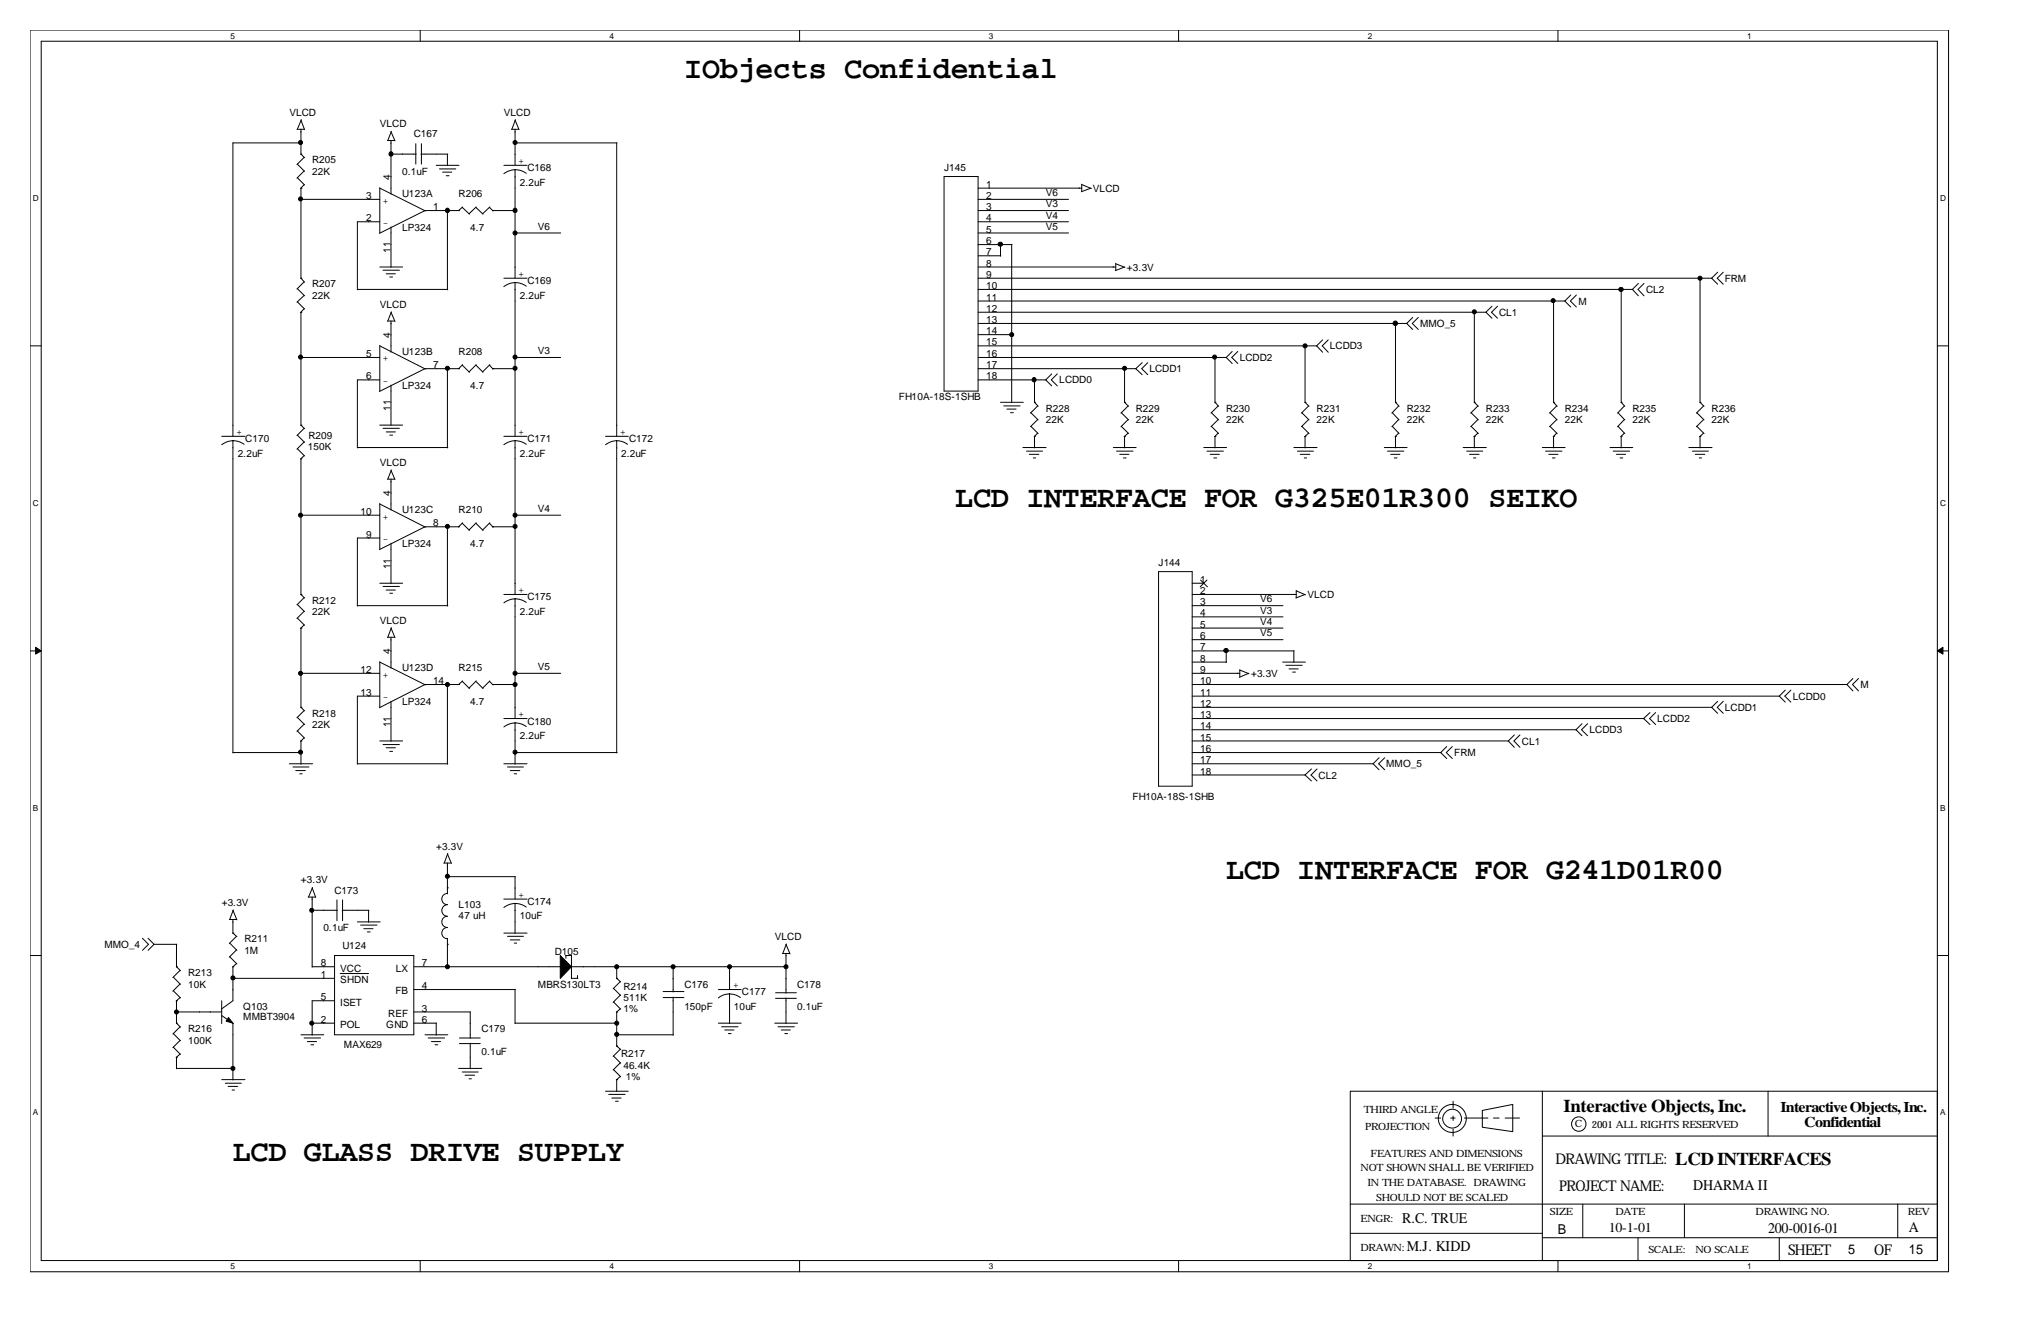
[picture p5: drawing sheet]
<svg xmlns="http://www.w3.org/2000/svg" width="432mm" height="279mm" viewBox="0 0 432 279" stroke-linecap="round" stroke-linejoin="round" font-family="sans-serif">
<g fill="none" stroke="#000" stroke-width=".21">
<path d="M6.3 6.4h405.9v262.6h-405.9zM8.7 8.7h401.2v257.9h-401.2zM88.9 6.4v2.3M169.2 6.4v2.3M249.3 6.4v2.3M329.6 6.4v2.3M62.8 27.3h1.5M62.9 34.7l1.5 1.5M62.9 37.6l1.5 1.5M63.7 32.6h.1M63.7 39.8h.1M63.7 27.3v5.4"/>
<path d="M63.7 39.8v19.1M63.7 25.4l.7 2M63.7 32.6l.7 .8M63.8 30.2h-14.5v62.1M63.8 25.3l-.9 2M64.3 33.3l-1.5 1.5M64.3 36.2l-1.5 1.5M64.3 39l-.7 .9M80.3 39.7v9.6M80.3 39.8l9.7 4.8M82 29.7h1.5M82.7 29.7v11.4"/>
<path d="M82.7 27.9l.9 1.9M82.7 32.6h5.4M82.8 27.8l-.8 1.9M88 30.4v4.3M89.1 32.6h5.6M89.2 30.4v4.3M92.3 35h4.8M93 35.7h3.4M93.6 36.4h2M94.4 37.2h.6M94.7 32.6v2.5M106.6 35h4.9"/>
<path d="M108.2 27.3h1.5M109 35.9l1 .1 1.3 .7M109 35.9l-1 .2-1.4 .6M109 27.3v7.7M109 35.9v22.9M109 25.4l.8 2M109 30.2h21.6M109.1 25.3l-.8 2M130.5 30.2v62.1M199.7 37.3h7.2v45.4h-7.2zM206.9 39.8h22M228.9 38.9v1.6"/>
<path d="M228.9 39l2 .9M230.8 39.8l-2 .8M63.7 58.8h.1M63.7 42.2h16.6M63.7 58.8l.7 .9M64.3 59.6l-1.5 1.5M80.3 56.5h4.9M80.3 46.9h-4.7v14.4M81 57.2h3.5M81.7 57.9h2M82.5 58.6h.6M82.7 48v8.6"/>
<path d="M94.7 44.5v16.8M97 44.5h.1M97.1 44.5h-7.2l-9.6 4.9M97.8 43.9l1.5 1.4M97.9 43.8l-.9 .7M100.7 43.9l1.5 1.4M100.8 43.8l-1.6 1.4M103.5 43.9l.8 .7M103.6 43.8l-1.5 1.4M104.2 44.5h.1M104.2 44.5h4.9M106.6 58.8h4.9"/>
<path d="M109 59.8l1 .1 1.3 .6M109 59.8l-1 .1-1.4 .7M109 59.8v32.5M109 49.3h9.6M206.9 56.5h29.2M206.9 42.2h19.2M206.9 44.5h19.2M206.9 46.9h19.2M206.9 49.3h19.2M206.9 51.7h7.2M206.9 54.1h4.9M206.9 58.8h155.3"/>
<path d="M211.7 51.7v2.5M214 51.7v33.5M236.1 55.7v1.5M236.1 55.8l1.9 .8M237.9 56.5l-1.9 .7M346.6 59.9l-1.2 1.3 1.2 1.4M347.8 59.9l-1.3 1.3 1.3 1.4M359.7 58.8v26.4M363.4 57.6l-1.3 1.2 1.3 1.3M364.6 57.6l-1.3 1.2 1.3 1.3M6.3 73.2h2.4M62.9 61l1.5 1.6"/>
<path d="M62.9 63.8l1.5 1.6M63.7 66h.1M63.7 66v24M63.7 75.6h16.6M64.3 62.5l-1.5 1.4M64.3 65.3l-.7 .8M75.6 61.2h19.1M80.3 73.2l9.7 4.9M80.3 73.1v9.6M82 67.9h1.5M82.7 67.9v6.6M82.7 66l.9 2"/>
<path d="M82.8 66l-.8 1.9M94.7 78v16.7M97 78h.1M97.1 78h-7.2l-9.6 4.8M97.8 77.2l1.5 1.5M97.9 77.1l-.9 .9M100.7 77.2l1.5 1.5M100.8 77.1l-1.6 1.6M103.5 77.2l.8 .9M103.6 77.1l-1.5 1.6M104.2 78h.1M104.2 78h4.9"/>
<path d="M109 75.6h9.6M206.9 73.2h71.7M206.9 61.2h138.5M206.9 63.7h124.2M206.9 66h107.6M206.9 68.4h90.8M206.9 70.8h7.2M206.9 75.6h52.6M206.9 78h33.5M222.5 79.1l-1.3 1.2 1.3 1.3M223.7 79.1l-1.3 1.2 1.3 1.3M237.9 78v7.2"/>
<path d="M241.6 76.7l-1.3 1.3 1.3 1.2M242.8 76.7l-1.2 1.3 1.2 1.2M257 75.6v9.6M260.7 74.3l-1.3 1.3 1.3 1.3M261.9 74.3l-1.3 1.3 1.3 1.3M276.1 73.2v12M279.8 71.9l-1.2 1.3 1.2 1.3M281 71.9l-1.3 1.3 1.3 1.3M295.2 68.4v16.8M298.9 67.1l-1.3 1.3 1.3 1.3M300.1 67.1l-1.3 1.3 1.3 1.3M311.9 66v19.2"/>
<path d="M315.6 64.8l-1.2 1.2 1.2 1.3M316.8 64.8l-1.2 1.2 1.2 1.3M328.7 63.7v21.5M332.3 62.4l-1.3 1.3 1.3 1.2M333.5 62.4l-1.3 1.3 1.3 1.2M343 61.2v24M409.9 73.2h2.3M46.9 92.3h4.9M49.3 93.2l1 .1 1.3 .7M49.3 93.2l-1 .2-1.4 .7M49.3 93.2v66.1M62.9 92l1.5 1.6"/>
<path d="M62.9 94.9l1.5 1.5M63.7 89.9h.1M63.7 97h.1M63.7 97v28.8M63.7 89.9l.7 .8M64.3 90.6l-1.5 1.5M64.3 93.5l-1.5 1.5M64.3 96.4l-.7 .7M75.6 94.7h19.1M80.3 89.9h4.9M80.3 80.3h-4.7v14.4M81 90.6h3.5"/>
<path d="M81.7 91.4h2M82.5 92h.6M82.7 81.4v8.6M82.7 99.5l.9 1.9M82.8 99.4l-.8 1.9M106.6 92.3h4.9M109 93.2l1 .1 1.3 .7M109 93.2l-1 .2-1.4 .7M109 93.2v32.5M128.1 92.3h4.8M130.5 93.2l.9 .1 1.4 .7M130.5 93.2l-1 .2-1.4 .7"/>
<path d="M130.5 93.2v66.1M206.9 80.3h14.4M211.7 85.1h4.8M212.3 85.9h3.5M213 86.5h2M213.8 87.3h.6M216.4 94.7h4.9M217.2 95.4h3.4M217.8 96.1h2M218.1 87.3l1.5 1.5M218.1 90.2l1.5 1.5M218.6 96.9h.5"/>
<path d="M218.9 85.1h.1M218.9 92.3h.1M218.9 85.1l.7 .8M218.9 80.3v4.9M218.9 92.3v2.4M219.5 85.9l-1.5 1.5M219.5 88.7l-1.5 1.6M219.5 91.6l-.7 .8M235.5 94.7h4.9M236.2 95.4h3.5M236.9 96.1h1.9M237.2 87.3l1.6 1.5"/>
<path d="M237.2 90.2l1.6 1.5M237.7 96.9h.6M237.9 85.1h.1M237.9 92.3h.1M237.9 85.1l.9 .8M237.9 92.3v2.4M238.7 85.9l-1.5 1.5M238.7 88.7l-1.5 1.6M238.7 91.6l-.9 .8M254.7 94.7h4.8M255.4 95.4h3.4M256 96.1h2"/>
<path d="M256.3 87.3l1.5 1.5M256.3 90.2l1.5 1.5M256.8 96.9h.6M257 85.1h.1M257 92.3h.1M257 85.1l.8 .8M257 92.3v2.4M257.7 85.9l-1.5 1.5M257.7 88.7l-1.5 1.6M257.7 91.6l-.7 .8M273.7 94.7h4.9M274.5 95.4h3.4"/>
<path d="M275.1 96.1h2M275.4 87.3l1.5 1.5M275.4 90.2l1.5 1.5M275.9 96.9h.5M276.1 85.1h.1M276.1 92.3h.1M276.1 85.1l.8 .8M276.1 92.3v2.4M276.9 85.9l-1.6 1.5M276.9 88.7l-1.6 1.6M276.9 91.6l-.9 .8M292.9 94.7h4.8"/>
<path d="M293.5 95.4h3.5M294.2 96.1h2M294.6 87.3l1.4 1.5M294.6 90.2l1.4 1.5M295 96.9h.6M295.2 85.1h.1M295.2 92.3h.1M295.2 85.1l.8 .8M295.2 92.3v2.4M295.9 85.9l-1.4 1.5M295.9 88.7l-1.4 1.6M295.9 91.6l-.8 .8"/>
<path d="M309.5 94.7h5M310.3 95.4h3.4M310.9 96.1h2M311.2 87.3l1.6 1.5M311.2 90.2l1.6 1.5M311.7 96.9h.6M311.9 85.1h.1M311.9 92.3h.1M311.9 85.1l.9 .8M311.9 92.3v2.4M312.7 85.9l-1.6 1.5M312.7 88.7l-1.6 1.6"/>
<path d="M312.7 91.6l-.9 .8M326.3 94.7h4.8M327 95.4h3.5M327.7 96.1h1.9M327.9 87.3l1.5 1.5M327.9 90.2l1.5 1.5M328.4 96.9h.6M328.7 85.1h.1M328.7 92.3h.1M328.7 85.1l.7 .8M328.7 92.3v2.4M329.4 91.6l-.8 .8"/>
<path d="M329.4 85.9l-1.6 1.5M329.4 88.7l-1.6 1.6M340.6 94.7h4.8M341.3 95.4h3.5M342 96.1h1.9M342.3 87.3l1.4 1.5M342.3 90.2l1.4 1.5M342.7 96.9h.6M343 85.1h.1M343 92.3h.1M343 85.1l.7 .8M343 92.3v2.4"/>
<path d="M343.7 85.9l-1.5 1.5M343.7 88.7l-1.5 1.6M343.7 91.6l-.8 .8M357.3 94.7h4.9M358.1 95.4h3.3M358.6 96.1h2.1M359 87.3l1.5 1.5M359 90.2l1.5 1.5M359.5 96.9h.5M359.7 85.1h.1M359.7 92.3h.1M359.7 85.1l.8 .8"/>
<path d="M359.7 92.3v2.4M360.4 85.9l-1.5 1.5M360.4 88.7l-1.5 1.6M360.4 91.6l-.8 .8M63.7 109h16.6M80.3 106.5v9.7M80.3 106.6l9.7 4.9M80.3 113.8h-4.7v14.4M82 101.3h1.5M82.7 101.3v6.6M82.7 114.9v8.5M94.7 111.4v16.8"/>
<path d="M97 111.4h.1M97.1 111.4h-7.2l-9.6 4.8M97.8 110.7l1.5 1.5M97.9 110.6l-.9 .8M100.7 110.7l1.5 1.5M100.8 110.6l-1.6 1.5M103.5 110.7l.8 .8M103.6 110.6l-1.5 1.5M104.2 111.4h.1M104.2 111.4h4.9M109 109h9.6M6.3 137.7h2.4"/>
<path d="M62.9 127.8l1.5 1.6M62.9 130.7l1.5 1.5M63.7 125.7h.1M63.7 132.8h.1M63.7 132.8v16.9M63.7 125.7l.7 .8M64.3 126.4l-1.5 1.5M64.3 129.3l-1.5 1.5M64.3 132.2l-.7 .7M75.6 128.1h19.1M80.3 123.4h4.9M80.3 140v9.6"/>
<path d="M81 124h3.5M81.7 124.8h2M82 134.8h1.5M82.5 125.5h.6M82.7 134.8v6.5M82.7 132.8l.9 2.1M82.8 132.8l-.8 2M106.6 125.7h4.9M109 126.7l1 .1 1.3 .6M109 126.7l-1 .1-1.4 .7M109 126.7v25.3M245.1 120.9h7.1v45.4h-7.1z"/>
<path d="M252.2 137.7h21.6M252.2 123.4h2.5M252.2 125.7h22M252.2 128.1h19.2M252.2 130.5h19.2M252.2 132.8h19.2M252.2 135.3h19.2M254 122.7l1.4 1.4M255.4 122.7l-1.5 1.4M259.4 137.7v2.4M273.7 137.7v2.4M274.2 124.9v1.5"/>
<path d="M274.2 125l2 .8M276.1 125.7l-1.9 .8M409.9 137.7h2.3M49.3 159.2h14.5M62.9 151.7l1.5 1.5M62.9 154.6l1.5 1.5M63.7 149.6h.1M63.7 156.7h.1M63.7 156.7v4.9M63.7 142.4h16.6M63.7 149.6l.7 .8M64.3 150.3l-1.5 1.5"/>
<path d="M64.3 153.2l-1.5 1.5M64.3 156l-.7 .8M80.3 156.7h4.9M80.3 147.2h-4.7v14.4M80.3 140l9.7 4.9M81 157.5h3.5M81.7 158.2h2M82.5 158.9h.6M82.7 148.3v8.5M94.7 144.8v16.8M97 144.8h.1M97.1 144.8h-7.2l-9.6 4.9"/>
<path d="M97.8 144.1l1.5 1.5M97.9 144l-.9 .8M100.7 144.1l1.5 1.5M100.8 144l-1.6 1.5M103.5 144.1l.8 .8M103.6 144l-1.5 1.5M104.2 144.8h.1M104.2 144.8h4.9M106.6 152h4.9M109 152.9l1 .1 1.3 .7M109 152.9l-1 .2-1.4 .7M109 152.9v8.7"/>
<path d="M109 142.4h9.6M109 159.2h21.6M252.2 156.7h67M252.2 140h7.3M252.2 142.4h10.1M252.2 152h95.6M252.2 144.8h138.6M252.2 147.2h124.3M252.2 149.6h110M252.2 154.3h81.3M252.2 159.2h52.7M262.3 141.6v1.6"/>
<path d="M262.3 141.7l1.9 .8M264.2 142.4l-2 .9M271.4 140h4.8M272 140.7h3.5M272.7 141.5h2M273.5 142.2h.6M306.1 157.9l-1.3 1.3 1.3 1.2M307.3 157.9l-1.3 1.3 1.3 1.2M320.4 155.4l-1.3 1.3 1.3 1.4M321.6 155.4l-1.3 1.3 1.3 1.4M334.7 153.1l-1.3 1.2 1.3 1.3M335.9 153.1l-1.3 1.2 1.3 1.3"/>
<path d="M349.1 150.7l-1.4 1.3 1.4 1.2M350.3 150.7l-1.3 1.3 1.3 1.2M363.4 148.3l-1.3 1.3 1.3 1.3M364.6 148.3l-1.3 1.3 1.3 1.3M377.7 146l-1.3 1.2 1.3 1.3M378.9 146l-1.3 1.2 1.3 1.3M392 143.5l-1.3 1.3 1.3 1.3M393.2 143.5l-1.3 1.3 1.3 1.3M61.2 161.5h4.9M62 162.2h3.4M62.6 163h2M63.4 163.7h.5"/>
<path d="M75.6 161.5h19.1M106.6 161.5h4.9M107.4 162.2h3.3M107.9 163h2.1M108.8 163.7h.5M252.2 161.5h38.4M252.2 163.9h24M277.5 162.6l-1.4 1.3 1.4 1.3M278.6 162.6l-1.2 1.3 1.2 1.3M291.8 160.3l-1.3 1.2 1.3 1.3M292.9 160.3l-1.2 1.2 1.2 1.3M30.1 198.5l1.3 1.2-1.3 1.3"/>
<path d="M31.3 198.5l1.3 1.2M32.6 199.7l-1.3 1.3M32.6 199.7h4.8M37.3 199.7v4.9M48.5 194.5h1.5M48.6 199.5l1.5 1.5M49.3 197.4h.1M49.3 194.5v2.9M49.3 192.5l.8 2.1M49.3 197.4l.8 .7M49.4 192.4l-.8 2.1M50 198l-1.5 1.6"/>
<path d="M65.2 189.7h1.5M66 189.7v14.9M66 187.8l.8 2M66 192.5h5.4M66.1 187.7l-.8 2M71.3 190.3v4.4M72.4 192.5h5.7M72.5 190.3v4.4M75.6 195h4.8M76.3 195.7h3.5M77 196.4h1.9M77.7 197.1h.6"/>
<path d="M78 192.5v2.6M93.9 182.5h1.5M94.7 189a1.19 1.19 0 0 0-1.2 1.2 1.19 1.19 0 0 0 1.2 1.1 1.23 1.23 0 0 0-1.2 1.3 1.23 1.23 0 0 0 1.2 1.2 1.19 1.19 0 0 0-1.2 1.2 1.19 1.19 0 0 0 1.2 1.2 1.19 1.19 0 0 0-1.2 1.2 1.19 1.19 0 0 0 1.2 1.1M94.7 199.7h.1M94.7 187.8h.1M94.7 182.5v6.6M94.7 198.5v6.1M94.7 180.6l.8 2M94.7 185.4h14.4M94.7 180.5l-.7 2M106.6 197.4h4.9M106.6 190.2h4.9"/>
<path d="M107.4 198h3.3M107.9 198.8h2.1M108.8 199.5h.5M109 191.1l1 .1 1.3 .7M109 191.1l-1 .1-1.4 .7M109 185.4v4.8M109 191.1v6.3M166.3 199.7l.8 2.1M166.4 199.6l-.8 2.1M6.3 202.1h2.4M36.7 218.6l1.5 1.5M36.7 206.7l1.5 1.5"/>
<path d="M36.7 209.5l1.5 1.6M37.3 216.4h.1M37.3 204.5h.1M37.3 211.7h.1M37.3 204.5l.9 .8M37.3 216.4l.9 .9M37.3 214h9.6M37.3 211.7v4.8M38.1 217.2l-1.5 1.5M38.1 205.2l-1.5 1.6M38.1 208.1l-1.5 1.5M38.1 211l-.8 .8"/>
<path d="M46.9 214.8l2.5 1.7M46.9 211.7v4.8M48.6 202.4l1.5 1.5M49.3 204.5h.1M49.3 204.5v7.2l-2.5 1.7M49.3 216.4v12M49.3 206.9h21.5M50 200.9l-1.5 1.5M50 203.8l-.8 .8M63.7 218.9h4.8M64.3 219.5h3.5M66 216.4h4.8"/>
<path d="M66 204.5h4.8M70.8 202.1h16.7v16.8h-16.7zM70.8 211.7h-4.8v7.2M72 205.9h6M87.5 216.4h4.9M87.5 209.3h21.6M87.5 204.5h31.1M87.5 214h12.1M89.9 218.9h4.8M90.6 219.5h3.5M92.3 216.4v2.5M97.2 219.5h4.4"/>
<path d="M99.5 214v5.6M109 216.4h21.6M109 209.3v7.2M119.6 202.1h1.3v4.9M119.7 202.1v.6M120.9 204.5h45.5M120.9 206.9h1.4M122.2 206.3v.6M129.8 209l1.5 1.6M129.8 211.9l1.5 1.5M130.5 206.9h.1M130.5 214h.1"/>
<path d="M130.5 218.9h12M130.5 204.5v2.5M130.5 214v7.3M130.5 206.9l.8 .8M131.2 207.6l-1.5 1.5M131.2 210.5l-1.5 1.5M131.2 213.4l-.8 .7M140.3 211h4.4M140.3 209.7h4.4M142.4 204.5v5.3M142.4 210.9v8M152 216.4h4.8"/>
<path d="M152 209.3h4.8M152.7 217.2h3.4M153.3 217.8h2M154.1 218.6h.6M154.3 210.2l1 .1 1.3 .7M154.3 210.2l-1.4 .3-.9 .6M154.3 204.5v4.8M154.3 210.2v6.3M163.9 216.4h4.8M164.1 210h4.4M164.1 211.2h4.4M164.6 217.2h3.5"/>
<path d="M165.3 217.8h1.9M165.5 201.7h1.5M166 218.6h.6M166.3 201.7v8.4M166.3 211.1v5.4M409.9 202.1h2.3M36.7 221.5l1.5 1.5M37.3 223.6h.1M37.3 226h12.1M37.3 223.6v2.5M38.1 220l-1.5 1.6M38.1 222.9l-.8 .8"/>
<path d="M46.9 228.3h4.9M47.7 229.1h3.4M48.3 229.8h2M49.1 230.5h.5M65 220.3h2M65.8 221h.6M91.3 220.3h1.9M92 221h.6M97 226h4.9M97.2 220.7h4.4M97.8 226.7h3.4M98.4 227.4h2"/>
<path d="M99.2 228.2h.5M99.5 220.6v5.5M128.1 230.8h4.8M128.8 231.5h3.4M129.5 232.2h1.9M129.8 223.4l1.5 1.5M129.8 226.2l1.5 1.6M130.2 232.9h.6M130.5 221.2h.1M130.5 228.3h.1M130.5 228.3v2.6M130.5 221.2l.8 .8"/>
<path d="M131.2 221.9l-1.5 1.5M131.2 224.8l-1.5 1.5M131.2 227.7l-.8 .7M285.7 230.8h40.6v35.8h-40.6zM303.6 236.5h1.2M306.9 236.5h.9M307.4 232.9v1.5M307.4 236.1v.9M307.4 238.8v1.5M309.8 236.5h5M313.6 234.9l6.4-1.3v5.8l-6.4-1zM316 236.5h1.2"/>
<path d="M318.4 236.5h3.1M326.3 230.8h83.6M374.1 230.8v9.5M285.7 254.7h124.2M326.3 240.3h83.6M334.9 254.7v7.1M356.4 254.7v7.1M401.5 254.7v7.1M88.9 266.6v2.4M169.2 266.6v2.4M249.3 266.6v2.4M285.7 260.9h40.6"/>
<path d="M326.3 261.8h83.6M329.6 266.6v2.4M346.5 261.8v4.8M376.4 261.8v4.8"/>
<circle cx="307.2" cy="236.6" r="1.97"/>
<circle cx="307.3" cy="236.6" r="2.96"/>
<circle cx="334" cy="237.7" r="1.53"/>
</g>
<g fill="#000" stroke="#000" stroke-width=".21">
<path d="M7.5 136.9l1.2 .8-1.2 .6z" fill-rule="evenodd"/>
<path d="M409.9 137.7l1.2-.8v1.4z" fill-rule="evenodd"/>
<path d="M48.3 215.2l1 1.2-1.5-.4z" fill-rule="evenodd"/>
<path d="M118.5 202.1l2.4 2.4-2.4 2.4z" fill-rule="evenodd"/>
<circle cx="63.6" cy="30.1" r=".43"/>
<circle cx="82.7" cy="32.6" r=".45"/>
<circle cx="109" cy="30.1" r=".43"/>
<circle cx="63.6" cy="42.1" r=".43"/>
<circle cx="94.6" cy="44.5" r=".45"/>
<circle cx="108.9" cy="44.5" r=".45"/>
<circle cx="109" cy="49.3" r=".43"/>
<circle cx="211.6" cy="51.6" r=".45"/>
<circle cx="359.7" cy="58.8" r=".43"/>
<circle cx="63.6" cy="75.5" r=".43"/>
<circle cx="94.7" cy="77.9" r=".43"/>
<circle cx="109" cy="77.9" r=".43"/>
<circle cx="109" cy="75.5" r=".43"/>
<circle cx="214" cy="70.8" r=".43"/>
<circle cx="237.9" cy="77.9" r=".43"/>
<circle cx="257" cy="75.5" r=".43"/>
<circle cx="276.1" cy="73.2" r=".43"/>
<circle cx="295.2" cy="68.4" r=".47"/>
<circle cx="311.9" cy="66" r=".43"/>
<circle cx="328.6" cy="63.6" r=".43"/>
<circle cx="343" cy="61.2" r=".45"/>
<circle cx="218.8" cy="80.3" r=".45"/>
<circle cx="63.6" cy="109" r=".43"/>
<circle cx="94.7" cy="111.3" r=".43"/>
<circle cx="109" cy="111.3" r=".43"/>
<circle cx="109" cy="109" r=".43"/>
<circle cx="259.4" cy="137.6" r=".45"/>
<circle cx="63.6" cy="142.4" r=".43"/>
<circle cx="63.6" cy="159.1" r=".43"/>
<circle cx="94.7" cy="144.8" r=".43"/>
<circle cx="109" cy="144.8" r=".43"/>
<circle cx="109" cy="142.4" r=".43"/>
<circle cx="109" cy="159.1" r=".43"/>
<circle cx="65.9" cy="192.5" r=".43"/>
<circle cx="94.7" cy="185.3" r=".43"/>
<circle cx="37.3" cy="214" r=".43"/>
<circle cx="49.3" cy="206.8" r=".43"/>
<circle cx="65.9" cy="216.4" r=".43"/>
<circle cx="94.7" cy="204.5" r=".43"/>
<circle cx="130.5" cy="204.5" r=".43"/>
<circle cx="130.5" cy="216.4" r=".43"/>
<circle cx="130.5" cy="218.8" r=".43"/>
<circle cx="142.4" cy="204.5" r=".43"/>
<circle cx="154.3" cy="204.5" r=".43"/>
<circle cx="166.3" cy="204.5" r=".43"/>
<circle cx="49.3" cy="226" r=".43"/>
</g>
<g font-size="6.4">
<text x="144.8" y="16.4">IObjects Confidential</text>
<text x="202.1" y="107.2">LCD INTERFACE FOR G325E01R300 SEIKO</text>
<text x="259.4" y="185.9">LCD INTERFACE FOR G241D01R00</text>
<text x="49.3" y="245.6">LCD GLASS DRIVE SUPPLY</text>
</g>
<g font-size="3.8">
<text x="330.8" y="235.3">Interactive Objects, Inc.</text>
<text x="354.4" y="246.5">LCD INTERFACES</text>
</g>
<g font-size="3.1">
<text x="376.7" y="235.3">Interactive Objects, Inc.</text>
<text x="381.7" y="238.4">Confidential</text>
<text x="329.1" y="246.3">DRAWING TITLE:</text>
<text x="329.9" y="251.8">PROJECT NAME:</text>
<text x="358.2" y="251.7">DHARMA II</text>
<text x="296.7" y="258.7">R.C. TRUE</text>
<text x="374.1" y="260.8">200-0016-01</text>
<text x="403.9" y="260.5">A</text>
<text x="297.6" y="264.6">M.J. KIDD</text>
<text x="378.3" y="265.4">SHEET</text>
<text x="396.5" y="265.4">OF</text>
</g>
<g font-size="2.9">
<text x="329.6" y="260.9">B</text>
<text x="340.4" y="260.6">10-1-01</text>
<text x="391" y="265.3">5</text>
<text x="403.9" y="265.3">15</text>
</g>
<g font-size="2.1">
<text x="61.2" y="24.6">VLCD</text>
<text x="80.3" y="26.9">VLCD</text>
<text x="87.5" y="29">C167</text>
<text x="106.6" y="24.6">VLCD</text>
<text x="66" y="34.5">R205</text>
<text x="109.7" y="34.7">+</text>
<text x="66" y="36.9">22K</text>
<text x="82.6" y="38.1" transform="rotate(-90 82.6 38.1)">4</text>
<text x="85.1" y="41.7">U123A</text>
<text x="85.1" y="36.9">0.1uF</text>
<text x="97" y="41.7">R206</text>
<text x="110" y="39.3">2.2uF</text>
<text x="111.6" y="36.2">C168</text>
<text x="199.7" y="36.2">J145</text>
<text x="208.6" y="39.7">1</text>
<text x="221.2" y="41.5">V6</text>
<text x="231.2" y="40.6">VLCD</text>
<text x="77.5" y="42.1">3</text>
<text x="77.5" y="46.8">2</text>
<text x="81" y="43.1">+</text>
<text x="81" y="47.8">-</text>
<text x="91.6" y="44.4">1</text>
<text x="208.6" y="42.1">2</text>
<text x="208.6" y="44.4">3</text>
<text x="208.6" y="46.8">4</text>
<text x="221.2" y="43.9">V3</text>
<text x="221.2" y="46.2">V4</text>
<text x="82.6" y="53.4" transform="rotate(-90 82.6 53.4)">11</text>
<text x="85.1" y="48.9">LP324</text>
<text x="99.5" y="48.9">4.7</text>
<text x="113.8" y="48.6">V6</text>
<text x="208.6" y="49.2">5</text>
<text x="208.6" y="51.6">6</text>
<text x="221.2" y="48.6">V5</text>
<text x="109.7" y="58.6">+</text>
<text x="208.6" y="54">7</text>
<text x="208.6" y="56.4">8</text>
<text x="208.6" y="58.8">9</text>
<text x="238.4" y="57.2">+3.3V</text>
<text x="364.9" y="59.6">FRM</text>
<text x="66" y="60.8">R207</text>
<text x="66" y="63.2">22K</text>
<text x="80.3" y="65.1">VLCD</text>
<text x="110" y="63.2">2.2uF</text>
<text x="111.6" y="60.1">C169</text>
<text x="208.6" y="61.1">10</text>
<text x="208.6" y="63.6">11</text>
<text x="208.6" y="66">12</text>
<text x="333.9" y="64.4">M</text>
<text x="348.2" y="62">CL2</text>
<text x="82.6" y="71.5" transform="rotate(-90 82.6 71.5)">4</text>
<text x="208.6" y="68.3">13</text>
<text x="208.6" y="70.7">14</text>
<text x="300.5" y="69.2">MMO_5</text>
<text x="317.2" y="66.8">CL1</text>
<text x="77.5" y="75.5">5</text>
<text x="81" y="76.5">+</text>
<text x="85.1" y="75.1">U123B</text>
<text x="91.6" y="77.9">7</text>
<text x="97" y="75.1">R208</text>
<text x="113.8" y="74.9">V3</text>
<text x="208.6" y="73.1">15</text>
<text x="208.6" y="75.5">16</text>
<text x="208.6" y="77.9">17</text>
<text x="262.3" y="76.4">LCDD2</text>
<text x="281.3" y="73.9">LCDD3</text>
<text x="77.5" y="80.3">6</text>
<text x="81" y="81.3">-</text>
<text x="85.1" y="82.3">LP324</text>
<text x="99.5" y="82.3">4.7</text>
<text x="208.6" y="80.3">18</text>
<text x="224.1" y="81.1">LCDD0</text>
<text x="243.2" y="78.7">LCDD1</text>
<text x="82.6" y="86.9" transform="rotate(-90 82.6 86.9)">11</text>
<text x="190.2" y="84.7">FH10A-18S-1SHB</text>
<text x="221.2" y="87">R228</text>
<text x="221.2" y="89.5">22K</text>
<text x="240.3" y="87">R229</text>
<text x="240.3" y="89.5">22K</text>
<text x="259.4" y="87">R230</text>
<text x="259.4" y="89.5">22K</text>
<text x="278.6" y="87">R231</text>
<text x="278.6" y="89.5">22K</text>
<text x="297.6" y="87">R232</text>
<text x="297.6" y="89.5">22K</text>
<text x="314.4" y="87">R233</text>
<text x="314.4" y="89.5">22K</text>
<text x="331" y="87">R234</text>
<text x="331" y="89.5">22K</text>
<text x="345.4" y="87">R235</text>
<text x="345.4" y="89.5">22K</text>
<text x="362.1" y="87">R236</text>
<text x="362.1" y="89.5">22K</text>
<text x="50" y="92">+</text>
<text x="51.9" y="93.6">C170</text>
<text x="65.1" y="95.2">150K</text>
<text x="65.3" y="92.8">R209</text>
<text x="109.7" y="92">+</text>
<text x="111.6" y="93.6">C171</text>
<text x="131.2" y="92">+</text>
<text x="133.1" y="93.6">C172</text>
<text x="50.3" y="96.6">2.2uF</text>
<text x="80.3" y="98.6">VLCD</text>
<text x="110" y="96.6">2.2uF</text>
<text x="131.4" y="96.6">2.2uF</text>
<text x="82.6" y="104.9" transform="rotate(-90 82.6 104.9)">4</text>
<text x="76.3" y="108.9">10</text>
<text x="77.5" y="113.7">9</text>
<text x="81" y="109.9">+</text>
<text x="85.1" y="108.5">U123C</text>
<text x="91.6" y="111.3">8</text>
<text x="97" y="108.5">R210</text>
<text x="113.8" y="108.3">V4</text>
<text x="81" y="114.7">-</text>
<text x="85.1" y="115.7">LP324</text>
<text x="99.5" y="115.7">4.7</text>
<text x="245.1" y="119.8">J144</text>
<text x="82.6" y="120.3" transform="rotate(-90 82.6 120.3)">11</text>
<text x="109.7" y="125.4">+</text>
<text x="253.9" y="123.3">1</text>
<text x="253.9" y="125.6">2</text>
<text x="66" y="127.7">R212</text>
<text x="66" y="130">22K</text>
<text x="80.3" y="132">VLCD</text>
<text x="110" y="130">2.2uF</text>
<text x="111.6" y="126.9">C175</text>
<text x="253.9" y="128">3</text>
<text x="253.9" y="130.4">4</text>
<text x="266.6" y="129.8">V3</text>
<text x="266.6" y="127.4">V6</text>
<text x="276.6" y="126.5">VLCD</text>
<text x="253.9" y="132.8">5</text>
<text x="253.9" y="135.2">6</text>
<text x="253.9" y="137.6">7</text>
<text x="266.6" y="134.6">V5</text>
<text x="266.6" y="132.2">V4</text>
<text x="76.3" y="142.3">12</text>
<text x="81" y="143.3">+</text>
<text x="82.6" y="138.3" transform="rotate(-90 82.6 138.3)">4</text>
<text x="85.1" y="142">U123D</text>
<text x="97" y="142">R215</text>
<text x="113.8" y="141.7">V5</text>
<text x="253.9" y="140">8</text>
<text x="253.9" y="142.3">9</text>
<text x="264.7" y="143.2">+3.3V</text>
<text x="76.3" y="147.2">13</text>
<text x="81" y="148.1">-</text>
<text x="85.1" y="149.2">LP324</text>
<text x="91.6" y="144.7">14</text>
<text x="99.5" y="149.2">4.7</text>
<text x="253.9" y="144.7">10</text>
<text x="253.9" y="147.2">11</text>
<text x="253.9" y="149.5">12</text>
<text x="379.3" y="148">LCDD0</text>
<text x="393.6" y="145.5">M</text>
<text x="66" y="151.6">R218</text>
<text x="66" y="153.9">22K</text>
<text x="82.6" y="153.8" transform="rotate(-90 82.6 153.8)">11</text>
<text x="109.7" y="151.7">+</text>
<text x="111.6" y="153.2">C180</text>
<text x="253.9" y="151.9">13</text>
<text x="253.9" y="154.3">14</text>
<text x="336.3" y="155.1">LCDD3</text>
<text x="350.6" y="152.7">LCDD2</text>
<text x="364.9" y="150.4">LCDD1</text>
<text x="110" y="156.3">2.2uF</text>
<text x="253.9" y="156.6">15</text>
<text x="253.9" y="159.1">16</text>
<text x="253.9" y="161.5">17</text>
<text x="307.7" y="159.9">FRM</text>
<text x="322" y="157.5">CL1</text>
<text x="253.9" y="163.8">18</text>
<text x="279" y="164.7">CL2</text>
<text x="293.3" y="162.3">MMO_5</text>
<text x="239.6" y="169.2">FH10A-18S-1SHB</text>
<text x="92.3" y="179.7">+3.3V</text>
<text x="46.9" y="191.7">+3.3V</text>
<text x="63.7" y="186.9">+3.3V</text>
<text x="70.8" y="189.1">C173</text>
<text x="109.7" y="189.9">+</text>
<text x="111.6" y="191.4">C174</text>
<text x="68.4" y="196.9">0.1uF</text>
<text x="97" y="192.1">L103</text>
<text x="97" y="194.5">47 uH</text>
<text x="110" y="194.5">10uF</text>
<text x="22.1" y="200.5">MMO_4</text>
<text x="51.7" y="199.3">R211</text>
<text x="51.7" y="201.7">1M</text>
<text x="72.5" y="200.7">U124</text>
<text x="117.3" y="201.9">D105</text>
<text x="163.9" y="198.8">VLCD</text>
<text x="39.8" y="206.4">R213</text>
<text x="39.8" y="208.9">10K</text>
<text x="67.9" y="206.8">1</text>
<text x="67.9" y="204.4">8</text>
<text x="72" y="207.9">SHDN</text>
<text x="72" y="205.5">VCC</text>
<text x="83.7" y="205.5">LX</text>
<text x="89.2" y="209.2">4</text>
<text x="89.2" y="204.4">7</text>
<text x="113.8" y="208.9">MBRS130LT3</text>
<text x="131.9" y="209.3">R214</text>
<text x="144.8" y="208.9">C176</text>
<text x="155.1" y="209">+</text>
<text x="168.7" y="208.9">C178</text>
<text x="51.5" y="213.6">Q103</text>
<text x="51.5" y="215.7">MMBT3904</text>
<text x="67.9" y="211.6">5</text>
<text x="72" y="212.7">ISET</text>
<text x="82.1" y="215.1">REF</text>
<text x="83.7" y="210.3">FB</text>
<text x="89.2" y="214">3</text>
<text x="131.9" y="211.7">511K</text>
<text x="131.9" y="214.1">1%</text>
<text x="144.8" y="213.6">150pF</text>
<text x="155.3" y="213.6">10uF</text>
<text x="157" y="210.5">C177</text>
<text x="168.7" y="213.6">0.1uF</text>
<text x="39.8" y="218.4">R216</text>
<text x="39.8" y="220.8">100K</text>
<text x="67.9" y="216.3">2</text>
<text x="72" y="217.4">POL</text>
<text x="72.7" y="221.7">MAX629</text>
<text x="81.7" y="217.4">GND</text>
<text x="89.2" y="216.3">6</text>
<text x="101.9" y="218.4">C179</text>
<text x="101.9" y="223.2">0.1uF</text>
<text x="131.4" y="223.6">R217</text>
<text x="131.9" y="226.1">46.4K</text>
<text x="132.4" y="228.4">1%</text>
<text x="288.5" y="235.4">THIRD ANGLE</text>
<text x="288.8" y="238.9">PROJECTION</text>
<text x="333.2" y="238.4">C</text>
<text x="336.8" y="238.7">2001 ALL RIGHTS RESERVED</text>
<text x="290" y="244.7">FEATURES AND DIMENSIONS</text>
<text x="287.9" y="247.7">NOT SHOWN SHALL BE VERIFIED</text>
<text x="289.3" y="250.9">IN THE DATABASE. DRAWING</text>
<text x="291.2" y="254">SHOULD NOT BE SCALED</text>
<text x="327.9" y="257">SIZE</text>
<text x="341.8" y="257">DATE</text>
<text x="371.4" y="257">DRAWING NO.</text>
<text x="403.6" y="257">REV</text>
<text x="287.9" y="258.5">ENGR:</text>
<text x="287.9" y="264.5">DRAWN:</text>
<text x="348.7" y="264.9">SCALE:</text>
<text x="358.7" y="264.9">NO SCALE</text>
</g>
<g font-size="1.7">
<text x="48.8" y="8.2">5</text>
<text x="128.9" y="8.2">4</text>
<text x="209.2" y="8.2">3</text>
<text x="289.4" y="8.2">2</text>
<text x="369.7" y="8.2">1</text>
<text x="6.9" y="42.5">D</text>
<text x="410.5" y="42.5">D</text>
<text x="6.9" y="106.9">C</text>
<text x="410.5" y="106.9">C</text>
<text x="6.9" y="171.4">B</text>
<text x="410.5" y="171.4">B</text>
<text x="6.9" y="235.9">A</text>
<text x="410.5" y="235.9">A</text>
<text x="48.8" y="268.5">5</text>
<text x="128.9" y="268.5">4</text>
<text x="209.2" y="268.5">3</text>
<text x="289.4" y="268.5">2</text>
<text x="369.7" y="268.5">1</text>
</g>
</svg>
